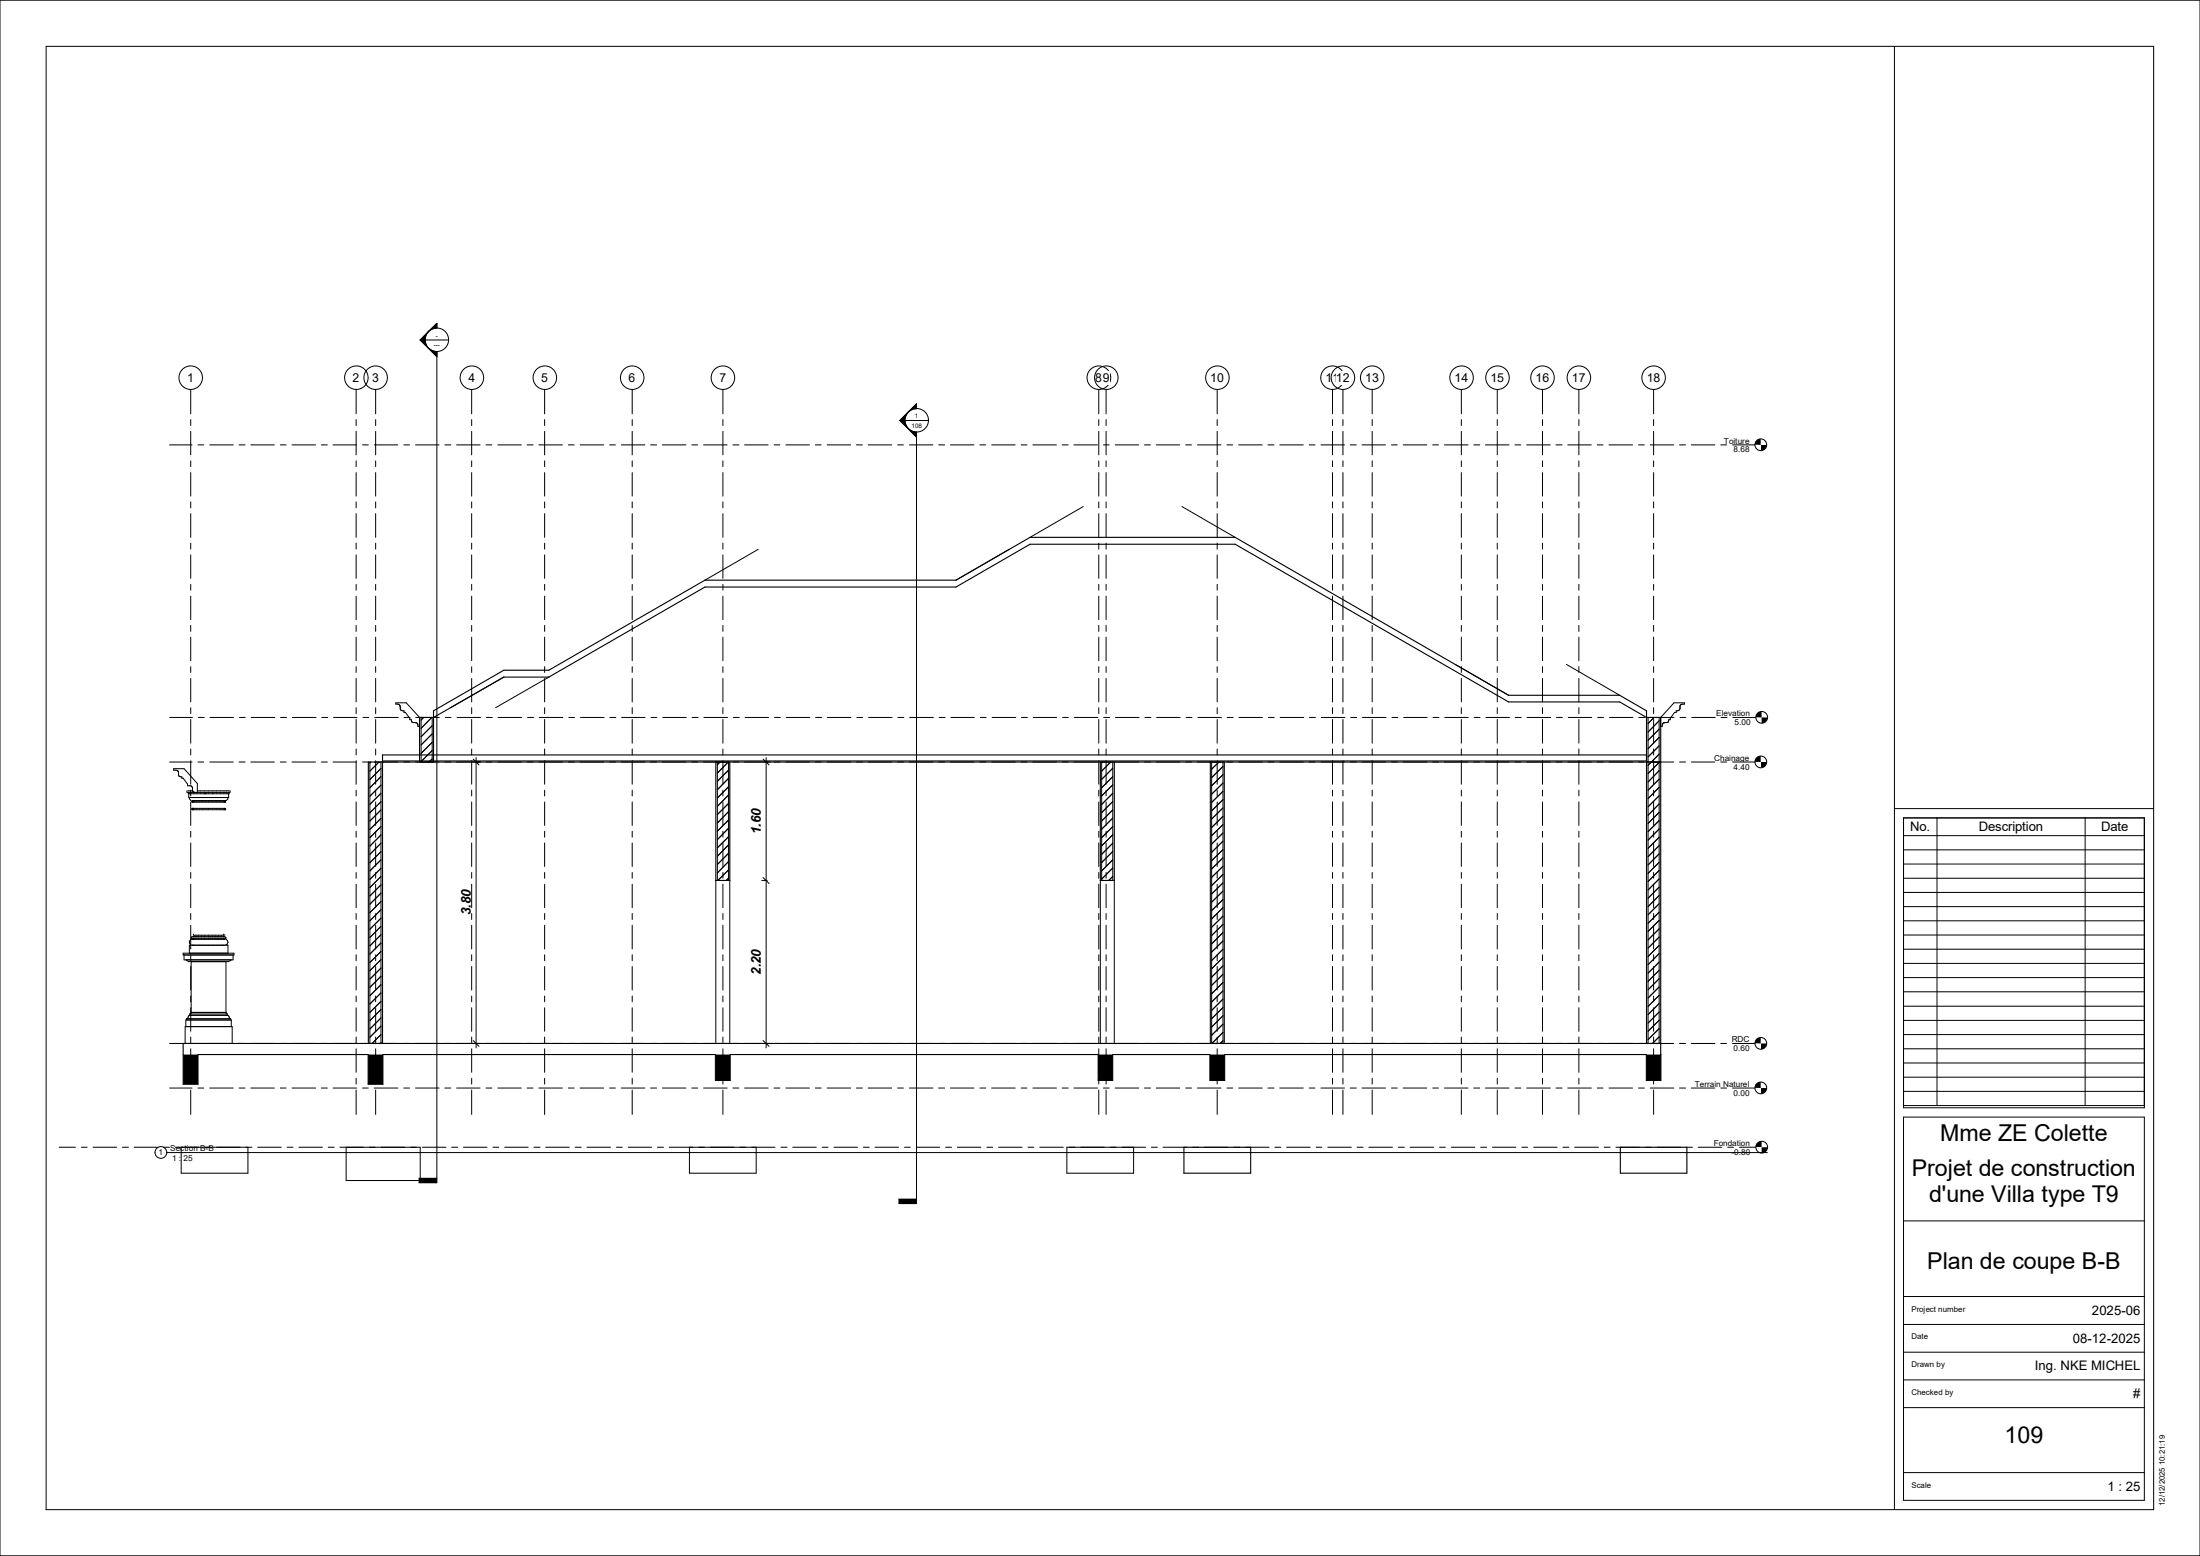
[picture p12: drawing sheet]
<svg xmlns="http://www.w3.org/2000/svg" width="420mm" height="297mm" viewBox="0 0 420 297" stroke-linecap="round" stroke-linejoin="round" font-family="sans-serif">
<path d="M136.6 201.3h2.8v4.9h-2.8zM209.6 201.3h2.8v4.9h-2.8zM70.3 201.3h2.8v5.7h-2.8zM314.3 201.3h2.8v4.9h-2.8zM231 201.3h2.8v4.9h-2.8zM35 201.3h2.8v5.7h-2.8z" fill-rule="evenodd" fill="#000"/>
<g fill="none" stroke="#000" stroke-width=".19">
<path d="M206.8 96.7l-10.2 5.9M225.6 96.7l10.2 5.9M144.7 104.9l-10.1 5.8M192.7 104.9l-10.2 5.8M75.6 134.2h2l2.5 2.7v1.8h-.3a.56 .56 0 0 0-.6-.8l-.6-.1-.1-.4h-.3v-.3l-.8-1.1h-.3v-.3l-.6-.2-.2-.9-.3-.2h-.4zM80.4 136.9v8.6M80.9 136.9l-.5 .6M82.4 136.9l-2 2.1M82.5 138.5l-2.1 2.1M82.5 136.9v8.6M96.2 129.2l-10.2 5.9M104.8 129.2l-10.2 5.9"/>
<path d="M277.8 126.8l10.2 5.9M299 126.8l10.2 5.9M314.6 136.9v62.3M315.8 136.9l-1.2 1.2M316.7 137.6l-2.1 2.1M316.7 139.2l-2.1 2.1M316.7 136.9v62.3M319.6 134.2h2v.2l-.8 .2-.2 .9-.6 .2v.3h-.3l-.8 1.1v.3h-.3l-.2 .5h-.6a.61 .61 0 0 0-.5 .8h-.3v-1.8zM35.7 151v.3M35.8 151.3l.2 .2M35.9 151h.9M35.9 151.3h1.3"/>
<path d="M36 151.5v.7M36.1 152.2l.1 .3 .3 .3M36.1 151.5h7.4M36.2 152.2h.1M36.2 152.2h7.3M36.6 153.1h.1M36.6 154.5h.1M36.7 152.9h.1M36.7 154.3h.1M36.7 152.9l-.1 .2M36.7 154.3l-.1 .2M36.7 153.1h.1"/>
<path d="M36.7 154.6h.1M36.7 152.9h6.2M36.7 153.1h6.2M36.7 154.3h6.2M36.7 154.6h6.2M36.8 151l.2 .2 .3 .1h6.5M36.8 151l-.1-.7-.1-.2-.8-.1v-.3l-.8-1.2h-.3v-.2h-.4l-.2-.3-.1-.8-.9-.2v-.3h2l2.6 2.9v1.7M37.7 151h6.1M42.8 152.9h.1M42.9 152.9h.1M42.9 154.3h.1M42.9 153.1h.1"/>
<path d="M42.9 154.6h.1M43 152.9l-.1 .2M43 154.3l-.1 .3M43.5 152.2h.1M43.5 151.5h.1M43.6 152.2l-.1 .3-.4 .3M43.8 151.3l-.2 .9M43.9 151v.3M70.6 145.5v53.7M70.8 145.5l-.2 .1M72.3 145.5l-1.7 1.7M72.7 146.7l-2.1 2.1"/>
<path d="M72.7 148.3l-2.1 2.1M72.7 149.9l-2.1 2.1M72.7 151.4l-2.1 2.1M72.7 153l-2.1 2.2M72.7 154.6l-2.1 2.1M72.7 156.2l-2.1 2.1M72.7 157.8l-2.1 2.1M72.7 159.4l-2.1 2.1M72.7 145.5v53.7M73 145.2h241.3M82.5 140.1l-2.1 2.1M82.5 143.3l-2.1 2.1"/>
<path d="M82.5 141.7l-2.1 2.1M82.5 144.9l-.6 .6M136.9 145.5v22.6M137.5 145.5l-.6 .5M139 145.5l-2.1 2.1M139.1 147l-2.2 2.1M139.1 148.6l-2.2 2.1M139.1 150.2l-2.2 2.1M139.1 151.8l-2.2 2.1M139.1 153.4l-2.2 2.1M139.1 154.9l-2.2 2.2M139.1 156.5l-2.2 2.2"/>
<path d="M139.1 158.1l-2.2 2.2M139.1 159.7l-2.2 2.1M139.1 145.5v22.6M210.3 145.5v22.6M210.5 145.5l-.2 .1M212 145.5l-1.7 1.7M212.4 146.6l-2.1 2.2M212.4 148.3l-2.1 2.1M212.4 149.8l-2.1 2.1M212.4 151.4l-2.1 2.1M212.4 153l-2.1 2.1M212.4 154.6l-2.1 2.1"/>
<path d="M212.4 156.2l-2.1 2.1M212.4 157.8l-2.1 2.1M212.4 159.3l-2.1 2.2M212.4 145.5v22.6M231.3 145.5l.1 53.7 2.1-2.1M232.7 145.5l-1.4 1.3M233.5 146.3l-2.2 2.1M233.5 147.9l-2.2 2.1M233.5 149.5l-2.2 2.1M233.5 151l-2.2 2.2M233.5 152.7l-2.2 2.1M233.5 154.2l-2.2 2.1"/>
<path d="M233.5 155.8l-2.2 2.1M233.5 157.4l-2.2 2.1M233.5 159l-2.2 2.1M233.5 145.5v53.7M316.7 143.9l-2.1 2.2M316.7 145.5l-2.1 2.2M316.7 147.1l-2.1 2.2M316.7 148.7l-2.1 2.1M316.7 150.3l-2.1 2.1M316.7 151.9l-2.1 2.1M316.7 153.5l-2.1 2.1M316.7 155.1l-2.1 2.1"/>
<path d="M316.7 156.6l-2.1 2.1M316.7 158.2l-2.1 2.2M316.7 159.8l-2.1 2.1M316.7 140.8l-2.1 2.1M316.7 142.4l-2.1 2.1M36.6 179.3a.55 .55 0 0 0-.4 .5 .55 .55 0 0 0 .3 .5M36.7 178.8l-.2 .2 .1 .2M36.7 178.8h.1M36.7 179.2h.1M36.7 178.8h6.2M36.8 179.2h.1M37 178.3l-.1 .2"/>
<path d="M37 178.5h5.7M42.7 178.3l.1 .2M42.8 178.5h.1M43.1 178.9h.1M43.1 178.9l-.1 .3h-6.3M43.1 179.3l.3 .3 .1 .3-.1 .3-.3 .2M72.7 161l-2.1 2.1M72.7 162.6l-2.1 2.1M72.7 164.1l-2.1 2.1M72.7 165.7l-2.1 2.2M72.7 167.3l-2.1 2.1M72.7 168.9l-2.1 2.1"/>
<path d="M72.7 170.5l-2.1 2.1M72.7 172.1l-2.1 2.1M72.7 173.7l-2.1 2.1M72.7 175.3l-2.1 2.1M72.7 176.8l-2.1 2.1M72.7 178.4l-2.1 2.2M136.7 168.1h2.6v31.1h-2.6zM139.1 161.3l-2.2 2.1M139.1 162.9l-2.2 2.1M139.1 164.5l-2.2 2.1M139.1 166.1l-2.1 2M139.1 167.6l-.5 .5"/>
<path d="M210.1 168.1h2.6v31.1h-2.6zM212.4 161l-2.1 2.1M212.4 162.5l-2.1 2.1M212.4 164.1l-2.1 2.1M212.4 165.7l-2.1 2.1M212.4 167.3l-.7 .8M233.5 160.6l-2.2 2.1M233.5 162.2l-2.2 2.1M233.5 163.7l-2.2 2.2M233.5 165.4l-2.2 2.1M233.5 166.9l-2.2 2.1M233.5 168.5l-2.2 2.1"/>
<path d="M233.5 170.1l-2.2 2.1M233.5 171.7l-2.2 2.1M233.5 173.3l-2.2 2.1M233.5 174.9l-2.2 2.1M233.5 176.4l-2.2 2.2M233.5 178l-2.2 2.2M233.5 179.6l-2.2 2.1M316.7 161.4l-2.1 2.1M316.7 163l-2.1 2.1M316.7 164.6l-2.1 2.1M316.7 166.2l-2.1 2.1M316.7 167.8l-2.1 2.1"/>
<path d="M316.7 169.3l-2.1 2.1M316.7 170.9l-2.1 2.2M316.7 172.5l-2.1 2.1M316.7 174.1l-2.1 2.1M316.7 175.7l-2.1 2.1M316.7 177.3l-2.1 2.1M316.7 178.9l-2.1 2.1M35 181.9h9.7v.4h-9.7zM35.1 182.3v.9h9.4v-.9M35.3 196h9v3.2h-9zM35.5 196v-1.3h8.7v1.3M35.5 183.2l.5 .4h7.6l.6-.4"/>
<path d="M35.6 194.4h8.4M35.6 194.4v.3M36.2 181.9v-1.5h7.3v1.5M36.2 193.8h7.2M36.2 193.5h7.2M36.2 193.5v.3M36.2 193.8l-.6 .6M36.5 193.3h6.6M36.5 183.6v9.7M36.5 193.3l-.3 .2M43.1 183.6v9.7M43.1 193.3l.3 .2"/>
<path d="M43.4 193.5v.3M43.4 193.8l.6 .6M44 194.4v.3M72.7 180l-2.1 2.1M72.7 181.6l-2.1 2.1M72.7 183.2l-2.1 2.1M72.7 184.8l-2.1 2.1M72.7 186.4l-2.1 2.1M72.7 188l-2.1 2.1M72.7 189.5l-2.1 2.1M72.7 191.1l-2.1 2.2M72.7 192.7l-2.1 2.1"/>
<path d="M72.7 194.3l-2.1 2.1M72.7 195.9l-2.1 2.1M72.7 197.5l-1.7 1.7M72.7 199.1l-.1 .1M233.5 181.2l-2.2 2.1M233.5 182.8l-2.2 2.1M233.5 184.4l-2.2 2.1M233.5 186l-2.2 2.1M233.5 187.5l-2.2 2.2M233.5 189.1l-2.2 2.2M233.5 190.7l-2.2 2.2M233.5 192.3l-2.2 2.1"/>
<path d="M233.5 193.9l-2.2 2.1M233.5 195.5l-2.2 2.1M233.5 198.7l-.6 .5M316.7 180.5l-2.1 2.1M316.7 182l-2.1 2.1M316.7 183.6l-2.1 2.2M316.7 185.2l-2.1 2.1M316.7 186.8l-2.1 2.1M316.7 188.4l-2.1 2.1M316.7 190l-2.1 2.1M316.7 191.6l-2.1 2.1M316.7 193.2l-2.1 2.1"/>
<path d="M316.7 194.7l-2.1 2.1M316.7 196.3l-2.1 2.2M316.7 197.9l-1.2 1.3M34.6 219h12.7v4.9h-12.7zM35 201.3v5.7h2.8v-5.7M66.1 219h14.1v6.3h-14.1zM70.3 201.3v5.7h2.8v-5.7M131.6 219h12.8v4.9h-12.8zM136.6 201.3v4.9h2.8v-4.9M203.7 219h12.7v4.9h-12.7zM209.6 201.3v4.9h2.8v-4.9M231 201.3v4.9h2.8v-4.9"/>
<path d="M314.3 201.3v4.9h2.8l-.1-4.9"/>
<circle cx="336.1" cy="207.7" r="1.12"/>
</g>
<g fill="none" stroke="#000" stroke-width=".21">
<path d="M80.1 145.5v-8.6h2.7l13.4-7.7h8.6l29.8-17.1h47.9l14.1-8.2h39.2l52.2 30.1h21.2l5.1 2.9h2.7v64.4M82.8 145.5v-9.8l13.4-7.8h8.6l29.8-17.2h47.9l14.1-8.1h39.2l52.2 30.1h21.2l5.1 3v63.5M136.7 145.5v22.6h2.6v-22.6M210.1 145.5v22.6h2.6v-22.6M231.1 145.5v53.7M233.7 145.5v53.7M314.3 144.1h-241.3v55.1M317 145.5h-246.7v53.7M317 199.2h-282v2.1M37.8 201.3h32.5M73.1 201.3h63.5M139.4 201.3h70.2"/>
<path d="M212.4 201.3h18.6M226 219h12.8v4.9h-12.8zM233.8 201.3h80.5M309.3 219h12.7v4.9h-12.7z"/>
</g>
<path d="M335 206.5h1.1v1.2h-1.1zM336.1 207.7h1.2v1h-1.2z" fill="#000"/>
<g fill="#fff">
<path d="M323.6 206h10.4v1.7h-10.4z"/>
<path d="M331 207.7h3v1.7h-3z"/>
</g>
<g fill="none" stroke="#000" stroke-width=".19">
<path d="M32.4 207.7h4.3M37.8 207.7h1.1M40 207.7h4.5M45.6 207.7h1.2M47.9 207.7h4.5M53.5 207.7h1.1M55.8 207.7h4.4M61.3 207.7h1.2M63.6 207.7h4.5M69.2 207.7h1.1M71.5 207.7h4.4M77.1 207.7h1.1"/>
<path d="M79.3 207.7h4.5M84.9 207.7h1.2M87.2 207.7h4.5M92.8 207.7h1.1M95 207.7h4.5M100.6 207.7h1.2M102.9 207.7h4.5M108.5 207.7h1.1M110.7 207.7h4.5M116.4 207.7h1.1M118.6 207.7h4.5M124.2 207.7h1.1"/>
<path d="M126.4 207.7h4.5M132.1 207.7h1.1M134.3 207.7h4.5M139.9 207.7h1.2M142.2 207.7h4.4M147.8 207.7h1.1M150 207.7h4.5M155.7 207.7h1.1M157.9 207.7h4.5M163.5 207.7h1.1M165.7 207.7h4.5M171.4 207.7h1.1"/>
<path d="M173.6 207.7h4.5M179.2 207.7h1.1M181.4 207.7h4.5M187.1 207.7h1.1M189.3 207.7h4.5M194.9 207.7h1.1M197.2 207.7h4.5M202.8 207.7h1.1M205 207.7h4.5M210.7 207.7h1.1M212.9 207.7h4.5M218.5 207.7h1.1"/>
<path d="M220.7 207.7h4.5M226.4 207.7h1.1M228.6 207.7h4.5M234.2 207.7h1.1M236.5 207.7h4.5M242.1 207.7h1.1M244.3 207.7h4.5M249.9 207.7h1.1M252.2 207.7h4.5M257.8 207.7h1.1M260 207.7h4.5M265.6 207.7h1.1"/>
<path d="M267.9 207.7h4.5M273.5 207.7h1.1M275.8 207.7h4.4M281.3 207.7h1.2M283.6 207.7h4.5M289.2 207.7h1.1M291.5 207.7h4.5M297.1 207.7h1.1M299.3 207.7h4.5M304.9 207.7h1.1M307.2 207.7h4.5M312.8 207.7h1.1"/>
<path d="M315 207.7h4.5M320.6 207.7h1.2M322.9 207.7h4.5M328.5 207.7h1.1M330.8 207.7h4.2"/>
<circle cx="336.1" cy="145.4" r="1.12"/>
</g>
<path d="M335 144.3h1.1v1.2h-1.1zM336.1 145.5h1.2v1h-1.2z" fill="#000"/>
<g fill="#fff">
<path d="M327.3 143.8h6.6v1.7h-6.6z"/>
<path d="M331 145.5h3v1.7h-3z"/>
</g>
<g fill="none" stroke="#000" stroke-width=".19">
<path d="M32.4 145.5h4.3M37.8 145.5h1.1M40 145.5h4.5M45.6 145.5h1.2M47.9 145.5h4.5M53.5 145.5h1.1M55.8 145.5h4.4M61.3 145.5h1.2M63.6 145.5h4.5M69.2 145.5h1.1M71.5 145.5h4.4M77.1 145.5h1.1"/>
<path d="M79.3 145.5h4.5M84.9 145.5h1.2M87.2 145.5h4.5M92.8 145.5h1.1M95 145.5h4.5M100.6 145.5h1.2M102.9 145.5h4.5M108.5 145.5h1.1M110.7 145.5h4.5M116.4 145.5h1.1M118.6 145.5h4.5M124.2 145.5h1.1"/>
<path d="M126.4 145.5h4.5M132.1 145.5h1.1M134.3 145.5h4.5M139.9 145.5h1.2M142.2 145.5h4.4M147.8 145.5h1.1M150 145.5h4.5M155.7 145.5h1.1M157.9 145.5h4.5M163.5 145.5h1.1M165.7 145.5h4.5M171.4 145.5h1.1"/>
<path d="M173.6 145.5h4.5M179.2 145.5h1.1M181.4 145.5h4.5M187.1 145.5h1.1M189.3 145.5h4.5M194.9 145.5h1.1M197.2 145.5h4.5M202.8 145.5h1.1M205 145.5h4.5M210.7 145.5h1.1M212.9 145.5h4.5M218.5 145.5h1.1"/>
<path d="M220.7 145.5h4.5M226.4 145.5h1.1M228.6 145.5h4.5M234.2 145.5h1.1M236.5 145.5h4.5M242.1 145.5h1.1M244.3 145.5h4.5M249.9 145.5h1.1M252.2 145.5h4.5M257.8 145.5h1.1M260 145.5h4.5M265.6 145.5h1.1"/>
<path d="M267.9 145.5h4.5M273.5 145.5h1.1M275.8 145.5h4.4M281.3 145.5h1.2M283.6 145.5h4.5M289.2 145.5h1.1M291.5 145.5h4.5M297.1 145.5h1.1M299.3 145.5h4.5M304.9 145.5h1.1M307.2 145.5h4.5M312.8 145.5h1.1"/>
<path d="M315 145.5h4.5M320.6 145.5h1.2M322.9 145.5h4.5M328.5 145.5h1.1M330.8 145.5h4.2"/>
<circle cx="336.3" cy="219" r="1.12"/>
</g>
<path d="M335.2 217.8h1.1v1.2h-1.1zM336.3 219h1.1v1h-1.1z" fill="#000"/>
<g fill="#fff">
<path d="M327.2 217.3h6.9v1.8h-6.9z"/>
<path d="M330.6 219h.5v1.7h-.5z"/>
<path d="M331.1 219h3v1.7h-3z"/>
</g>
<g fill="none" stroke="#000" stroke-width=".19">
<path d="M11.3 219h3.1M15.5 219h1.1M17.8 219h4.5M23.4 219h1.1M25.6 219h4.5M31.2 219h1.1M33.5 219h4.5M39.1 219h1.1M41.4 219h4.4M46.9 219h1.2M49.2 219h4.5M54.8 219h1.1"/>
<path d="M57.1 219h4.5M62.7 219h1.1M64.9 219h4.5M70.5 219h1.1M72.8 219h4.5M78.4 219h1.1M80.6 219h4.5M86.2 219h1.2M88.5 219h4.5M94.1 219h1.1M96.4 219h4.4M101.9 219h1.2"/>
<path d="M104.2 219h4.5M109.8 219h1.2M112.1 219h4.4M117.7 219h1.1M119.9 219h4.5M125.5 219h1.2M127.8 219h4.4M133.4 219h1.1M135.6 219h4.5M141.2 219h1.2M143.5 219h4.5M149.1 219h1.1"/>
<path d="M151.3 219h4.5M157 219h1.1M159.2 219h4.5M164.8 219h1.1M167 219h4.5M172.7 219h1.1M174.9 219h4.5M180.5 219h1.2M182.8 219h4.4M188.4 219h1.1M190.6 219h4.5M196.3 219h1.1"/>
<path d="M198.5 219h4.5M204.1 219h1.1M206.3 219h4.5M212 219h1.1M214.2 219h4.5M219.8 219h1.1M222 219h4.5M227.7 219h1.1M229.9 219h4.5M235.5 219h1.1M237.8 219h4.5M243.4 219h1.1"/>
<path d="M245.6 219h4.5M251.2 219h1.1M253.5 219h4.5M259.1 219h1.1M261.3 219h4.5M267 219h1.1M269.2 219h4.5M274.8 219h1.1M277.1 219h4.5M282.7 219h1.1M284.9 219h4.5M290.5 219h1.1"/>
<path d="M292.8 219h4.5M298.4 219h1.1M300.6 219h4.5M306.2 219h1.2M308.5 219h4.5M314.1 219h1.1M316.4 219h4.4M321.9 219h1.2M324.2 219h4.5M329.8 219h1.1M332.1 219h3.1"/>
<circle cx="336.1" cy="199.2" r="1.12"/>
</g>
<path d="M335 198.1h1.1v1.1h-1.1zM336.1 199.2h1.2v1.1h-1.2z" fill="#000"/>
<g fill="#fff">
<path d="M330.6 197.5h3.4v1.8h-3.4z"/>
<path d="M331 199.2h3v1.7h-3z"/>
</g>
<g fill="none" stroke="#000" stroke-width=".19">
<path d="M32.4 199.2h4.3M37.8 199.2h1.1M40 199.2h4.5M45.6 199.2h1.2M47.9 199.2h4.5M53.5 199.2h1.1M55.8 199.2h4.4M61.3 199.2h1.2M63.6 199.2h4.5M69.2 199.2h1.1M71.5 199.2h4.4M77.1 199.2h1.1"/>
<path d="M79.3 199.2h4.5M84.9 199.2h1.2M87.2 199.2h4.5M92.8 199.2h1.1M95 199.2h4.5M100.6 199.2h1.2M102.9 199.2h4.5M108.5 199.2h1.1M110.7 199.2h4.5M116.4 199.2h1.1M118.6 199.2h4.5M124.2 199.2h1.1"/>
<path d="M126.4 199.2h4.5M132.1 199.2h1.1M134.3 199.2h4.5M139.9 199.2h1.2M142.2 199.2h4.4M147.8 199.2h1.1M150 199.2h4.5M155.7 199.2h1.1M157.9 199.2h4.5M163.5 199.2h1.1M165.7 199.2h4.5M171.4 199.2h1.1"/>
<path d="M173.6 199.2h4.5M179.2 199.2h1.1M181.4 199.2h4.5M187.1 199.2h1.1M189.3 199.2h4.5M194.9 199.2h1.1M197.2 199.2h4.5M202.8 199.2h1.1M205 199.2h4.5M210.7 199.2h1.1M212.9 199.2h4.5M218.5 199.2h1.1"/>
<path d="M220.7 199.2h4.5M226.4 199.2h1.1M228.6 199.2h4.5M234.2 199.2h1.1M236.5 199.2h4.5M242.1 199.2h1.1M244.3 199.2h4.5M249.9 199.2h1.1M252.2 199.2h4.5M257.8 199.2h1.1M260 199.2h4.5M265.6 199.2h1.1"/>
<path d="M267.9 199.2h4.5M273.5 199.2h1.1M275.8 199.2h4.4M281.3 199.2h1.2M283.6 199.2h4.5M289.2 199.2h1.1M291.5 199.2h4.5M297.1 199.2h1.1M299.3 199.2h4.5M304.9 199.2h1.1M307.2 199.2h4.5M312.8 199.2h1.1"/>
<path d="M315 199.2h4.5M320.6 199.2h1.2M322.9 199.2h4.5M328.5 199.2h1.1M330.8 199.2h4.2"/>
<circle cx="336.1" cy="84.9" r="1.12"/>
</g>
<path d="M335 83.8h1.1v1.1h-1.1zM336.1 84.9h1.2v1.1h-1.2z" fill="#000"/>
<g fill="#fff">
<path d="M329.1 83.3h4.9v1.7h-4.9z"/>
<path d="M331 84.9h3v1.8h-3z"/>
</g>
<g fill="none" stroke="#000" stroke-width=".19">
<path d="M32.4 84.9h4.3M37.8 84.9h1.1M40 84.9h4.5M45.6 84.9h1.2M47.9 84.9h4.5M53.5 84.9h1.1M55.8 84.9h4.4M61.3 84.9h1.2M63.6 84.9h4.5M69.2 84.9h1.1M71.5 84.9h4.4M77.1 84.9h1.1"/>
<path d="M79.3 84.9h4.5M84.9 84.9h1.2M87.2 84.9h4.5M92.8 84.9h1.1M95 84.9h4.5M100.6 84.9h1.2M102.9 84.9h4.5M108.5 84.9h1.1M110.7 84.9h4.5M116.4 84.9h1.1M118.6 84.9h4.5M124.2 84.9h1.1"/>
<path d="M126.4 84.9h4.5M132.1 84.9h1.1M134.3 84.9h4.5M139.9 84.9h1.2M142.2 84.9h4.4M147.8 84.9h1.1M150 84.9h4.5M155.7 84.9h1.1M157.9 84.9h4.5M163.5 84.9h1.1M165.7 84.9h4.5M171.4 84.9h1.1"/>
<path d="M173.6 84.9h4.5M179.2 84.9h1.1M181.4 84.9h4.5M187.1 84.9h1.1M189.3 84.9h4.5M194.9 84.9h1.1M197.2 84.9h4.5M202.8 84.9h1.1M205 84.9h4.5M210.7 84.9h1.1M212.9 84.9h4.5M218.5 84.9h1.1"/>
<path d="M220.7 84.9h4.5M226.4 84.9h1.1M228.6 84.9h4.5M234.2 84.9h1.1M236.5 84.9h4.5M242.1 84.9h1.1M244.3 84.9h4.5M249.9 84.9h1.1M252.2 84.9h4.5M257.8 84.9h1.1M260 84.9h4.5M265.6 84.9h1.1"/>
<path d="M267.9 84.9h4.5M273.5 84.9h1.1M275.8 84.9h4.4M281.3 84.9h1.2M283.6 84.9h4.5M289.2 84.9h1.1M291.5 84.9h4.5M297.1 84.9h1.1M299.3 84.9h4.5M304.9 84.9h1.1M307.2 84.9h4.5M312.8 84.9h1.1"/>
<path d="M315 84.9h4.5M320.6 84.9h1.2M322.9 84.9h4.5M328.5 84.9h1.1M330.8 84.9h4.2"/>
<circle cx="336.3" cy="136.9" r="1.12"/>
</g>
<path d="M335.2 135.8h1.1v1.1h-1.1zM336.3 136.9h1.1v1.1h-1.1z" fill="#000"/>
<g fill="#fff">
<path d="M327.7 135.3h6.4v1.7h-6.4z"/>
<path d="M331.1 136.9h3.1v1.8h-3.1z"/>
</g>
<g fill="none" stroke="#000" stroke-width=".19">
<path d="M32.4 136.9h4.3M37.8 136.9h1.2M40.1 136.9h4.5M45.7 136.9h1.1M48 136.9h4.5M53.6 136.9h1.1M55.8 136.9h4.5M61.4 136.9h1.2M63.7 136.9h4.5M69.3 136.9h1.1M71.5 136.9h4.5M77.1 136.9h1.2"/>
<path d="M79.4 136.9h4.5M85 136.9h1.1M87.2 136.9h4.5M92.8 136.9h1.2M95.1 136.9h4.5M100.7 136.9h1.2M103 136.9h4.4M108.6 136.9h1.1M110.8 136.9h4.5M116.4 136.9h1.2M118.7 136.9h4.4M124.3 136.9h1.1"/>
<path d="M126.5 136.9h4.5M132.1 136.9h1.2M134.4 136.9h4.5M140 136.9h1.1M142.2 136.9h4.5M147.9 136.9h1.1M150.1 136.9h4.5M155.7 136.9h1.1M157.9 136.9h4.5M163.6 136.9h1.1M165.8 136.9h4.5M171.4 136.9h1.2"/>
<path d="M173.7 136.9h4.5M179.3 136.9h1.1M181.5 136.9h4.5M187.2 136.9h1.1M189.4 136.9h4.5M195 136.9h1.1M197.2 136.9h4.5M202.9 136.9h1.1M205.1 136.9h4.5M210.7 136.9h1.1M212.9 136.9h4.6M218.6 136.9h1.1"/>
<path d="M220.8 136.9h4.5M226.4 136.9h1.1M228.7 136.9h4.5M234.3 136.9h1.1M236.5 136.9h4.5M242.1 136.9h1.1M244.4 136.9h4.5M250 136.9h1.1M252.2 136.9h4.6M257.9 136.9h1.1M260.1 136.9h4.5M265.7 136.9h1.1"/>
<path d="M268 136.9h4.5M273.6 136.9h1.1M275.8 136.9h4.5M281.4 136.9h1.1M283.7 136.9h4.5M289.3 136.9h1.1M291.5 136.9h4.5M297.1 136.9h1.2M299.4 136.9h4.5M305 136.9h1.1M307.3 136.9h4.4M312.8 136.9h1.2"/>
<path d="M315.1 136.9h4.5M320.7 136.9h1.1M323 136.9h4.4M328.5 136.9h1.2M330.8 136.9h4.4"/>
<circle cx="36.4" cy="72.1" r="2.24"/>
</g>
<path d="M35.7 70.8h1.3v2.6h-1.3z" fill="#fff"/>
<g fill="none" stroke="#000" stroke-width=".19">
<path d="M36.4 74.3v4.7M173.4 78.7a2.2 2.2 0 0 0 0 3.1l-1.6-1.5M173.5 78.6l1-.5 .5-.1v-.9l-3.2 3.2M36.4 80.1v1.1M36.4 82.3v4.5M36.4 88v1.1M36.4 90.2v4.5M36.4 95.8v1.1M36.4 98v4.6M171.8 80.3l3.2 3.1-1.5-1.5 .4 .4 1.1 .2v147.2h-3.4v-.8h3.4M171.8 80.3h5.4M36.4 103.7v1.1"/>
<path d="M36.4 105.9v4.5M36.4 111.5v1.1M36.4 113.8v4.5M36.4 119.4v1.1M36.4 121.6v4.5M36.4 127.3v1.1M36.4 129.5v4.5M36.4 135.1v1.1M36.4 137.3v4.6M36.4 143v1.1M36.4 145.2v4.5M36.4 150.8v1.1"/>
<path d="M36.4 153.1v4.5M36.4 158.7v1.1M90.3 144.9l1.1 1.1M90.9 145.5h.1M90.9 144.6v55.4M90.9 145.5h.8M36.4 160.9v4.5M36.4 166.5v1.1M36.4 168.8v4.5M36.4 174.4v1.1M36.4 176.6v4.5M36.4 182.2v1.2"/>
<path d="M36.4 184.5v4.5M36.4 190.1v1.1M36.4 192.4v4.4M36.4 198v1.1M90.3 198.6l1.1 1.1M90.9 199.2h.1M90.9 199.2h.8M36.4 200.2v4.5M36.4 205.8v1.1M36.4 208.1v4.6"/>
<circle cx="175" cy="80.2" r="2.24"/>
</g>
<path d="M171.8 78.7h1.6v1.6h-1.6zM173.5 77.1h1.5v1.4h-1.5zM171.9 80.3h1.5v1.5h-1.5zM173.5 81.9h1.5v1.5h-1.5zM171.6 228.9h3.4v.8h-3.4z" fill="#000"/>
<path d="M87.5 169.8h3v5h-3z" fill="#fff"/>
<g fill="none" stroke="#000" stroke-width=".19">
<path d="M145.7 144.9l.6 .6M146.3 145.5h.1M146.3 144.6v55.4M146.3 145.5l.5 .5M146.3 145.5h.8M145.4 168.1h.9M145.7 167.5l.6 .6M146.3 168.1h.1M146.3 168.1l.5 .6M145.7 198.6l.6 .6M146.3 199.2h.1M146.3 199.2l.5 .5"/>
<path d="M146.3 199.2h.8"/>
</g>
<g fill="#fff">
<path d="M142.8 154.3h3v4.9h-3z"/>
<path d="M142.8 181.1h3v5h-3z"/>
</g>
<path d="M80.2 63.4h1.5v1.5h-1.5zM80.3 64.9h1.5v1.5h-1.5zM81.9 66.5h1.5v1.5h-1.5zM82 61.7h1.4v1.4h-1.4zM80 224.9h3.4v.9h-3.4z" fill="#000"/>
<g fill="none" stroke="#000" stroke-width=".19">
<path d="M80.2 64.9h5.4M80.2 64.9l3.2 3.2M80.2 64.9l1.6-1.6a2.3 2.3 0 0 0 0 3.2M81.9 66.5l.9 .6h.6v158.7h-3.4v-.9h3.4M83.4 61.7v1M83.4 61.7l-3.2 3.2M83.4 61.7l-1.5 1.5 .9-.5 .6-.1"/>
<circle cx="68" cy="72.1" r="2.24"/>
<circle cx="83.4" cy="64.9" r="2.24"/>
</g>
<path d="M67.3 70.8h1.3v2.6h-1.3z" fill="#fff"/>
<g fill="none" stroke="#000" stroke-width=".19">
<path d="M68 74.3v4.7M68 80.1v1.1M68 82.3v4.5M68 88v1.1M68 90.2v4.5M68 95.8v1.1M68 98v4.6M68 103.7v1.1M68 105.9v4.5M68 111.5v1.1M68 113.8v4.5M68 119.4v1.1"/>
<path d="M68 121.6v4.5M68 127.3v1.1M68 129.5v4.5M68 135.1v1.1M68 137.3v4.6M68 143v1.1M68 145.2v4.5M68 150.8v1.1M68 153.1v4.5M68 158.7v1.1M68 160.9v4.5M68 166.5v1.1"/>
<path d="M68 168.8v4.5M68 174.4v1.1M68 176.6v4.5M68 182.2v1.2M68 184.5v4.5M68 190.1v1.1M68 192.4v4.4M68 198v1.1M68 200.2v4.5M68 205.8v1.1M68 208.1v4.6"/>
<circle cx="71.7" cy="72.1" r="2.24"/>
</g>
<path d="M71 70.8h1.3v2.6h-1.3z" fill="#fff"/>
<g fill="none" stroke="#000" stroke-width=".19">
<path d="M71.7 74.3v4.7M71.7 80.1v1.1M71.7 82.3v4.5M71.7 88v1.1M71.7 90.2v4.5M71.7 95.8v1.1M71.7 98v4.6M71.7 103.7v1.1M71.7 105.9v4.5M71.7 111.5v1.1M71.7 113.8v4.5M71.7 119.4v1.1"/>
<path d="M71.7 121.6v4.5M71.7 127.3v1.1M71.7 129.5v4.5M71.7 135.1v1.1M71.7 137.3v4.6M71.7 143v1.1M71.7 145.2v4.5M71.7 150.8v1.1M71.7 153.1v4.5M71.7 158.7v1.1M71.7 160.9v4.5M71.7 166.5v1.1"/>
<path d="M71.7 168.8v4.5M71.7 174.4v1.1M71.7 176.6v4.5M71.7 182.2v1.2M71.7 184.5v4.5M71.7 190.1v1.1M71.7 192.4v4.4M71.7 198v1.1M71.7 200.2v4.5M71.7 205.8v1.1M71.7 208.1v4.6"/>
<circle cx="90.1" cy="72.1" r="2.24"/>
</g>
<path d="M89.4 70.8h1.3v2.6h-1.3z" fill="#fff"/>
<g fill="none" stroke="#000" stroke-width=".19">
<path d="M90 74.3v4.7M90 80.1v1.1M90 82.3v4.5M90 88v1.1M90 90.2v4.5M90 95.8v1.1M90 98v4.6M90 103.7v1.1M90 105.9v4.5M90 111.5v1.1M90 113.8v4.5M90 119.4v1.1"/>
<path d="M90 121.6v4.5M90 127.3v1.1M90 129.5v4.5M90 135.1v1.1M90 137.3v4.6M90 143v1.1M90 145.2v4.5M90 150.8v1.1M90 153.1v4.5M90 158.7v1.1M90 160.9v4.5M90 166.5v1.1"/>
<path d="M90 168.8v4.5M90 174.4v1.1M90 176.6v4.5M90 182.2v1.2M90 184.5v4.5M90 190.1v1.1M90 192.4v4.4M90 198v1.1M90 200.2v4.5M90 205.8v1.1M90 208.1v4.6"/>
<circle cx="104" cy="72.1" r="2.24"/>
</g>
<path d="M103.3 70.8h1.3v2.6h-1.3z" fill="#fff"/>
<g fill="none" stroke="#000" stroke-width=".19">
<path d="M104 74.3v4.7M104 80.1v1.1M104 82.3v4.5M104 88v1.1M104 90.2v4.5M104 95.8v1.1M104 98v4.6M104 103.7v1.1M104 105.9v4.5M104 111.5v1.1M104 113.8v4.5M104 119.4v1.1"/>
<path d="M104 121.6v4.5M104 127.3v1.1M104 129.5v4.5M104 135.1v1.1M104 137.3v4.6M104 143v1.1M104 145.2v4.5M104 150.8v1.1M104 153.1v4.5M104 158.7v1.1M104 160.9v4.5M104 166.5v1.1"/>
<path d="M104 168.8v4.5M104 174.4v1.1M104 176.6v4.5M104 182.2v1.2M104 184.5v4.5M104 190.1v1.1M104 192.4v4.4M104 198v1.1M104 200.2v4.5M104 205.8v1.1M104 208.1v4.6"/>
<circle cx="120.7" cy="72.1" r="2.24"/>
</g>
<path d="M120 70.8h1.3v2.6h-1.3z" fill="#fff"/>
<g fill="none" stroke="#000" stroke-width=".19">
<path d="M120.7 74.3v4.7M120.7 80.1v1.1M120.7 82.3v4.5M120.7 88v1.1M120.7 90.2v4.5M120.7 95.8v1.1M120.7 98v4.6M120.7 103.7v1.1M120.7 105.9v4.5M120.7 111.5v1.1M120.7 113.8v4.5M120.7 119.4v1.1"/>
<path d="M120.7 121.6v4.5M120.7 127.3v1.1M120.7 129.5v4.5M120.7 135.1v1.1M120.7 137.3v4.6M120.7 143v1.1M120.7 145.2v4.5M120.7 150.8v1.1M120.7 153.1v4.5M120.7 158.7v1.1M120.7 160.9v4.5M120.7 166.5v1.1"/>
<path d="M120.7 168.8v4.5M120.7 174.4v1.1M120.7 176.6v4.5M120.7 182.2v1.2M120.7 184.5v4.5M120.7 190.1v1.1M120.7 192.4v4.4M120.7 198v1.1M120.7 200.2v4.5M120.7 205.8v1.1M120.7 208.1v4.6"/>
<circle cx="138" cy="72.1" r="2.24"/>
</g>
<path d="M137.3 70.8h1.3v2.6h-1.3z" fill="#fff"/>
<g fill="none" stroke="#000" stroke-width=".19">
<path d="M138 74.3v4.7M138 80.1v1.1M138 82.3v4.5M138 88v1.1M138 90.2v4.5M138 95.8v1.1M138 98v4.6M138 103.7v1.1M138 105.9v4.5M138 111.5v1.1M138 113.8v4.5M138 119.4v1.1"/>
<path d="M138 121.6v4.5M138 127.3v1.1M138 129.5v4.5M138 135.1v1.1M138 137.3v4.6M138 143v1.1M138 145.2v4.5M138 150.8v1.1M138 153.1v4.5M138 158.7v1.1M138 160.9v4.5M138 166.5v1.1"/>
<path d="M138 168.8v4.5M138 174.4v1.1M138 176.6v4.5M138 182.2v1.2M138 184.5v4.5M138 190.1v1.1M138 192.4v4.4M138 198v1.1M138 200.2v4.5M138 205.8v1.1M138 208.1v4.6"/>
<circle cx="209.8" cy="72.1" r="2.25"/>
</g>
<path d="M209.1 70.8h1.3v2.6h-1.3z" fill="#fff"/>
<g fill="none" stroke="#000" stroke-width=".19">
<path d="M209.8 74.3v4.7M209.8 80.1v1.1M209.8 82.3v4.5M209.8 88v1.1M209.8 90.2v4.5M209.8 95.8v1.1M209.8 98v4.6M209.8 103.7v1.1M209.8 105.9v4.5M209.8 111.5v1.1M209.8 113.8v4.5M209.8 119.4v1.1"/>
<path d="M209.8 121.6v4.5M209.8 127.3v1.1M209.8 129.5v4.5M209.8 135.1v1.1M209.8 137.3v4.6M209.8 143v1.1M209.8 145.2v4.5M209.8 150.8v1.1M209.8 153.1v4.5M209.8 158.7v1.1M209.8 160.9v4.5M209.8 166.5v1.1"/>
<path d="M209.8 168.8v4.5M209.8 174.4v1.1M209.8 176.6v4.5M209.8 182.2v1.2M209.8 184.5v4.5M209.8 190.1v1.1M209.8 192.4v4.4M209.8 198v1.1M209.8 200.2v4.5M209.8 205.8v1.1M209.8 208.1v4.6"/>
<circle cx="211.2" cy="72.1" r="2.24"/>
</g>
<path d="M210.5 70.8h1.3v2.6h-1.3z" fill="#fff"/>
<g fill="none" stroke="#000" stroke-width=".19">
<path d="M211.2 74.3v4.7M211.2 80.1v1.1M211.2 82.3v4.5M211.2 88v1.1M211.2 90.2v4.5M211.2 95.8v1.1M211.2 98v4.6M211.2 103.7v1.1M211.2 105.9v4.5M211.2 111.5v1.1M211.2 113.8v4.5M211.2 119.4v1.1"/>
<path d="M211.2 121.6v4.5M211.2 127.3v1.1M211.2 129.5v4.5M211.2 135.1v1.1M211.2 137.3v4.6M211.2 143v1.1M211.2 145.2v4.5M211.2 150.8v1.1M211.2 153.1v4.5M211.2 158.7v1.1M211.2 160.9v4.5M211.2 166.5v1.1"/>
<path d="M211.2 168.8v4.5M211.2 174.4v1.1M211.2 176.6v4.5M211.2 182.2v1.2M211.2 184.5v4.5M211.2 190.1v1.1M211.2 192.4v4.4M211.2 198v1.1M211.2 200.2v4.5M211.2 205.8v1.1M211.2 208.1v4.6"/>
<circle cx="232.4" cy="72.1" r="2.24"/>
</g>
<path d="M231.1 70.8h2.5v2.6h-2.5z" fill="#fff"/>
<g fill="none" stroke="#000" stroke-width=".19">
<path d="M232.4 74.3v4.7M232.4 80.1v1.1M232.4 82.3v4.5M232.4 88v1.1M232.4 90.2v4.5M232.4 95.8v1.1M232.4 98v4.6M232.4 103.7v1.1M232.4 105.9v4.5M232.4 111.5v1.1M232.4 113.8v4.5M232.4 119.4v1.1"/>
<path d="M232.4 121.6v4.5M232.4 127.3v1.1M232.4 129.5v4.5M232.4 135.1v1.1M232.4 137.3v4.6M232.4 143v1.1M232.4 145.2v4.5M232.4 150.8v1.1M232.4 153.1v4.5M232.4 158.7v1.1M232.4 160.9v4.5M232.4 166.5v1.1"/>
<path d="M232.4 168.8v4.5M232.4 174.4v1.1M232.4 176.6v4.5M232.4 182.2v1.2M232.4 184.5v4.5M232.4 190.1v1.1M232.4 192.4v4.4M232.4 198v1.1M232.4 200.2v4.5M232.4 205.8v1.1M232.4 208.1v4.6"/>
<circle cx="254.4" cy="72.1" r="2.24"/>
</g>
<path d="M253.1 70.8h2.6v2.6h-2.6z" fill="#fff"/>
<g fill="none" stroke="#000" stroke-width=".19">
<path d="M254.4 74.3v4.7M254.4 80.1v1.1M254.4 82.3v4.5M254.4 88v1.1M254.4 90.2v4.5M254.4 95.8v1.1M254.4 98v4.6M254.4 103.7v1.1M254.4 105.9v4.5M254.4 111.5v1.1M254.4 113.8v4.5M254.4 119.4v1.1"/>
<path d="M254.4 121.6v4.5M254.4 127.3v1.1M254.4 129.5v4.5M254.4 135.1v1.1M254.4 137.3v4.6M254.4 143v1.1M254.4 145.2v4.5M254.4 150.8v1.1M254.4 153.1v4.5M254.4 158.7v1.1M254.4 160.9v4.5M254.4 166.5v1.1"/>
<path d="M254.4 168.8v4.5M254.4 174.4v1.1M254.4 176.6v4.5M254.4 182.2v1.2M254.4 184.5v4.5M254.4 190.1v1.1M254.4 192.4v4.4M254.4 198v1.1M254.4 200.2v4.5M254.4 205.8v1.1M254.4 208.1v4.6"/>
<circle cx="256.4" cy="72.1" r="2.24"/>
</g>
<path d="M255 70.8h2.6v2.6h-2.6z" fill="#fff"/>
<g fill="none" stroke="#000" stroke-width=".19">
<path d="M256.4 74.3v4.7M256.4 80.1v1.1M256.4 82.3v4.5M256.4 88v1.1M256.4 90.2v4.5M256.4 95.8v1.1M256.4 98v4.6M256.4 103.7v1.1M256.4 105.9v4.5M256.4 111.5v1.1M256.4 113.8v4.5M256.4 119.4v1.1"/>
<path d="M256.4 121.6v4.5M256.4 127.3v1.1M256.4 129.5v4.5M256.4 135.1v1.1M256.4 137.3v4.6M256.4 143v1.1M256.4 145.2v4.5M256.4 150.8v1.1M256.4 153.1v4.5M256.4 158.7v1.1M256.4 160.9v4.5M256.4 166.5v1.1"/>
<path d="M256.4 168.8v4.5M256.4 174.4v1.1M256.4 176.6v4.5M256.4 182.2v1.2M256.4 184.5v4.5M256.4 190.1v1.1M256.4 192.4v4.4M256.4 198v1.1M256.4 200.2v4.5M256.4 205.8v1.1M256.4 208.1v4.6"/>
<circle cx="262" cy="72.1" r="2.24"/>
</g>
<path d="M260.6 70.8h2.6v2.6h-2.6z" fill="#fff"/>
<g fill="none" stroke="#000" stroke-width=".19">
<path d="M262 74.3v4.7M262 80.1v1.1M262 82.3v4.5M262 88v1.1M262 90.2v4.5M262 95.8v1.1M262 98v4.6M262 103.7v1.1M262 105.9v4.5M262 111.5v1.1M262 113.8v4.5M262 119.4v1.1"/>
<path d="M262 121.6v4.5M262 127.3v1.1M262 129.5v4.5M262 135.1v1.1M262 137.3v4.6M262 143v1.1M262 145.2v4.5M262 150.8v1.1M262 153.1v4.5M262 158.7v1.1M262 160.9v4.5M262 166.5v1.1"/>
<path d="M262 168.8v4.5M262 174.4v1.1M262 176.6v4.5M262 182.2v1.2M262 184.5v4.5M262 190.1v1.1M262 192.4v4.4M262 198v1.1M262 200.2v4.5M262 205.8v1.1M262 208.1v4.6"/>
<circle cx="279" cy="72.1" r="2.24"/>
</g>
<path d="M277.7 70.8h2.5v2.6h-2.5z" fill="#fff"/>
<g fill="none" stroke="#000" stroke-width=".19">
<path d="M279 74.3v4.7M279 80.1v1.1M279 82.3v4.5M279 88v1.1M279 90.2v4.5M279 95.8v1.1M279 98v4.6M279 103.7v1.1M279 105.9v4.5M279 111.5v1.1M279 113.8v4.5M279 119.4v1.1"/>
<path d="M279 121.6v4.5M279 127.3v1.1M279 129.5v4.5M279 135.1v1.1M279 137.3v4.6M279 143v1.1M279 145.2v4.5M279 150.8v1.1M279 153.1v4.5M279 158.7v1.1M279 160.9v4.5M279 166.5v1.1"/>
<path d="M279 168.8v4.5M279 174.4v1.1M279 176.6v4.5M279 182.2v1.2M279 184.5v4.5M279 190.1v1.1M279 192.4v4.4M279 198v1.1M279 200.2v4.5M279 205.8v1.1M279 208.1v4.6"/>
<circle cx="285.9" cy="72.1" r="2.24"/>
</g>
<path d="M284.5 70.8h2.6v2.6h-2.6z" fill="#fff"/>
<g fill="none" stroke="#000" stroke-width=".19">
<path d="M285.8 74.3v4.7M285.8 80.1v1.1M285.8 82.3v4.5M285.8 88v1.1M285.8 90.2v4.5M285.8 95.8v1.1M285.8 98v4.6M285.8 103.7v1.1M285.8 105.9v4.5M285.8 111.5v1.1M285.8 113.8v4.5M285.8 119.4v1.1"/>
<path d="M285.8 121.6v4.5M285.8 127.3v1.1M285.8 129.5v4.5M285.8 135.1v1.1M285.8 137.3v4.6M285.8 143v1.1M285.8 145.2v4.5M285.8 150.8v1.1M285.8 153.1v4.5M285.8 158.7v1.1M285.8 160.9v4.5M285.8 166.5v1.1"/>
<path d="M285.8 168.8v4.5M285.8 174.4v1.1M285.8 176.6v4.5M285.8 182.2v1.2M285.8 184.5v4.5M285.8 190.1v1.1M285.8 192.4v4.4M285.8 198v1.1M285.8 200.2v4.5M285.8 205.8v1.1M285.8 208.1v4.6"/>
<circle cx="294.5" cy="72.1" r="2.24"/>
</g>
<path d="M293.2 70.8h2.5v2.6h-2.5z" fill="#fff"/>
<g fill="none" stroke="#000" stroke-width=".19">
<path d="M294.5 74.3v4.7M294.5 80.1v1.1M294.5 82.3v4.5M294.5 88v1.1M294.5 90.2v4.5M294.5 95.8v1.1M294.5 98v4.6M294.5 103.7v1.1M294.5 105.9v4.5M294.5 111.5v1.1M294.5 113.8v4.5M294.5 119.4v1.1"/>
<path d="M294.5 121.6v4.5M294.5 127.3v1.1M294.5 129.5v4.5M294.5 135.1v1.1M294.5 137.3v4.6M294.5 143v1.1M294.5 145.2v4.5M294.5 150.8v1.1M294.5 153.1v4.5M294.5 158.7v1.1M294.5 160.9v4.5M294.5 166.5v1.1"/>
<path d="M294.5 168.8v4.5M294.5 174.4v1.1M294.5 176.6v4.5M294.5 182.2v1.2M294.5 184.5v4.5M294.5 190.1v1.1M294.5 192.4v4.4M294.5 198v1.1M294.5 200.2v4.5M294.5 205.8v1.1M294.5 208.1v4.6"/>
<circle cx="301.4" cy="72.1" r="2.24"/>
</g>
<path d="M300.1 70.8h2.5v2.6h-2.5z" fill="#fff"/>
<g fill="none" stroke="#000" stroke-width=".19">
<path d="M301.4 74.3v4.7M301.4 80.1v1.1M301.4 82.3v4.5M301.4 88v1.1M301.4 90.2v4.5M301.4 95.8v1.1M301.4 98v4.6M301.4 103.7v1.1M301.4 105.9v4.5M301.4 111.5v1.1M301.4 113.8v4.5M301.4 119.4v1.1"/>
<path d="M301.4 121.6v4.5M301.4 127.3v1.1M301.4 129.5v4.5M301.4 135.1v1.1M301.4 137.3v4.6M301.4 143v1.1M301.4 145.2v4.5M301.4 150.8v1.1M301.4 153.1v4.5M301.4 158.7v1.1M301.4 160.9v4.5M301.4 166.5v1.1"/>
<path d="M301.4 168.8v4.5M301.4 174.4v1.1M301.4 176.6v4.5M301.4 182.2v1.2M301.4 184.5v4.5M301.4 190.1v1.1M301.4 192.4v4.4M301.4 198v1.1M301.4 200.2v4.5M301.4 205.8v1.1M301.4 208.1v4.6"/>
<circle cx="315.7" cy="72.1" r="2.24"/>
</g>
<path d="M314.4 70.8h2.5v2.6h-2.5z" fill="#fff"/>
<g fill="none" stroke="#000" stroke-width=".19">
<path d="M0 0h420v297h-420zM8.8 8.8h402.3v279.4h-402.3zM361.7 8.8v279.4M315.7 74.3v4.7M315.7 80.1v1.1M315.7 82.3v4.5M315.7 88v1.1M315.7 90.2v4.5M315.7 95.8v1.1M315.7 98v4.6M315.7 103.7v1.1M315.7 105.9v4.5"/>
<path d="M315.7 111.5v1.1M315.7 113.8v4.5M315.7 119.4v1.1M315.7 121.6v4.5M315.7 127.3v1.1M315.7 129.5v4.5M315.7 135.1v1.1M315.7 137.3v4.6M315.7 143v1.1M315.7 145.2v4.5M315.7 150.8v1.1M315.7 153.1v4.5"/>
<path d="M315.7 158.7v1.1M361.7 154.3h49.4M363.4 156.1h46v55.4h-46zM315.7 160.9v4.5M315.7 166.5v1.1M315.7 168.8v4.5M315.7 174.4v1.1M315.7 176.6v4.5M315.7 182.2v1.2M315.7 184.5v4.5M315.7 190.1v1.1M315.7 192.4v4.4"/>
<path d="M315.7 198v1.1M315.7 200.2v4.5M315.7 205.8v1.1M315.7 208.1v4.6M363.4 213.2h46v73.2h-46zM363.4 233h46M363.4 247.5h46M363.4 252.8h46M363.4 258.1h46M363.4 263.4h46M363.4 268.7h46M363.4 281.1h46"/>
</g>
<g fill="#fff">
<path d="M364.9 282.5h3.8v1.7h-3.8z"/>
<path d="M364.9 264.9h8v1.7h-8z"/>
<path d="M364.9 259.5h6.4v1.7h-6.4z"/>
<path d="M364.9 254.3h3.2v1.6h-3.2z"/>
<path d="M364.9 249h10.3v1.7h-10.3z"/>
</g>
<g fill="none" stroke="#000" stroke-width=".19">
<path d="M363.4 156.1h46v54.9h-46zM363.4 159.5h46M369.8 156.1v54.9M398.1 156.1v54.9M363.4 178.5h46M363.4 175.8h46M363.4 173.1h46M363.4 170.3h46M363.4 167.6h46M363.4 164.9h46M363.4 162.2h46M363.4 197.5h46"/>
<path d="M363.4 194.8h46M363.4 192.1h46M363.4 189.3h46M363.4 186.6h46M363.4 183.9h46M363.4 181.2h46M363.4 208.3h46M363.4 205.6h46M363.4 202.9h46M363.4 200.2h46M31.8 220h305.6"/>
<circle cx="30.7" cy="220" r="1.12"/>
</g>
<g font-size="4.4">
<text x="370.4" y="217.8">Mme ZE Colette</text>
<text x="365" y="224.5">Projet de construction</text>
<text x="368.3" y="229.4">d'une Villa type T9</text>
<text x="367.9" y="242.3">Plan de coupe B-B</text>
<text x="382.7" y="275.5">109</text>
</g>
<g font-size="2.6">
<text x="145.2" y="159.2" transform="rotate(-90 145.2 159.2)">1.60</text>
<text x="89.9" y="174.7" transform="rotate(-90 89.9 174.7)">3.80</text>
<text x="145.2" y="186.1" transform="rotate(-90 145.2 186.1)">2.20</text>
</g>
<g font-size="2.5">
<text x="364.7" y="158.6">No.</text>
<text x="377.8" y="158.6">Description</text>
<text x="401.1" y="158.6">Date</text>
<text x="399.4" y="251">2025-06</text>
<text x="395.7" y="256.3">08-12-2025</text>
<text x="388.4" y="261.6">Ing. NKE MICHEL</text>
<text x="407.3" y="266.9">#</text>
<text x="402.3" y="284.6">1 : 25</text>
</g>
<g font-size="2.3">
<text x="35.7" y="72.9">1</text>
<text x="67.3" y="72.9">2</text>
<text x="71" y="72.9">3</text>
<text x="89.4" y="72.9">4</text>
<text x="103.3" y="72.9">5</text>
<text x="120" y="72.9">6</text>
<text x="137.3" y="72.9">7</text>
<text x="209.1" y="72.9">8</text>
<text x="210.5" y="72.9">9</text>
<text x="231.1" y="72.9">10</text>
<text x="253.1" y="72.9">11</text>
<text x="255" y="72.9">12</text>
<text x="260.6" y="72.9">13</text>
<text x="277.7" y="72.9">14</text>
<text x="284.5" y="72.9">15</text>
<text x="293.2" y="72.9">16</text>
<text x="300.1" y="72.9">17</text>
<text x="314.4" y="72.9">18</text>
</g>
<g font-size="1.6">
<text x="329.1" y="84.7">Toiture</text>
<text x="331" y="86.4">8.68</text>
<text x="327.7" y="136.7">Elevation</text>
<text x="331.1" y="138.4">5.00</text>
<text x="327.3" y="145.2">Chainage</text>
<text x="331" y="146.9">4.40</text>
<text x="330.6" y="199">RDC</text>
<text x="331" y="200.6">0.60</text>
<text x="323.6" y="207.4">Terrain Naturel</text>
<text x="331" y="209.1">0.00</text>
<text x="30.3" y="220.6">1</text>
<text x="32.5" y="219.8">Section B-B</text>
<text x="32.9" y="221.6">1 : 25</text>
<text x="327.1" y="218.8">Fondation</text>
<text x="330.6" y="220.4">-0.80</text>
</g>
<g font-size="1.5">
<text x="364.9" y="250.4">Project number</text>
<text x="364.9" y="255.7">Date</text>
<text x="364.9" y="260.9">Drawn by</text>
<text x="364.9" y="266.3">Checked by</text>
<text x="364.9" y="283.9">Scale</text>
<text x="413.2" y="287.4" transform="rotate(-90 413.2 287.4)">12/12/2025 10:21:19</text>
</g>
<g font-size="1.2">
<text x="83.2" y="64.4">-</text>
<text x="82.8" y="66.3">---</text>
<text x="174" y="81.6">108</text>
<text x="174.7" y="79.8">1</text>
</g>
</svg>
